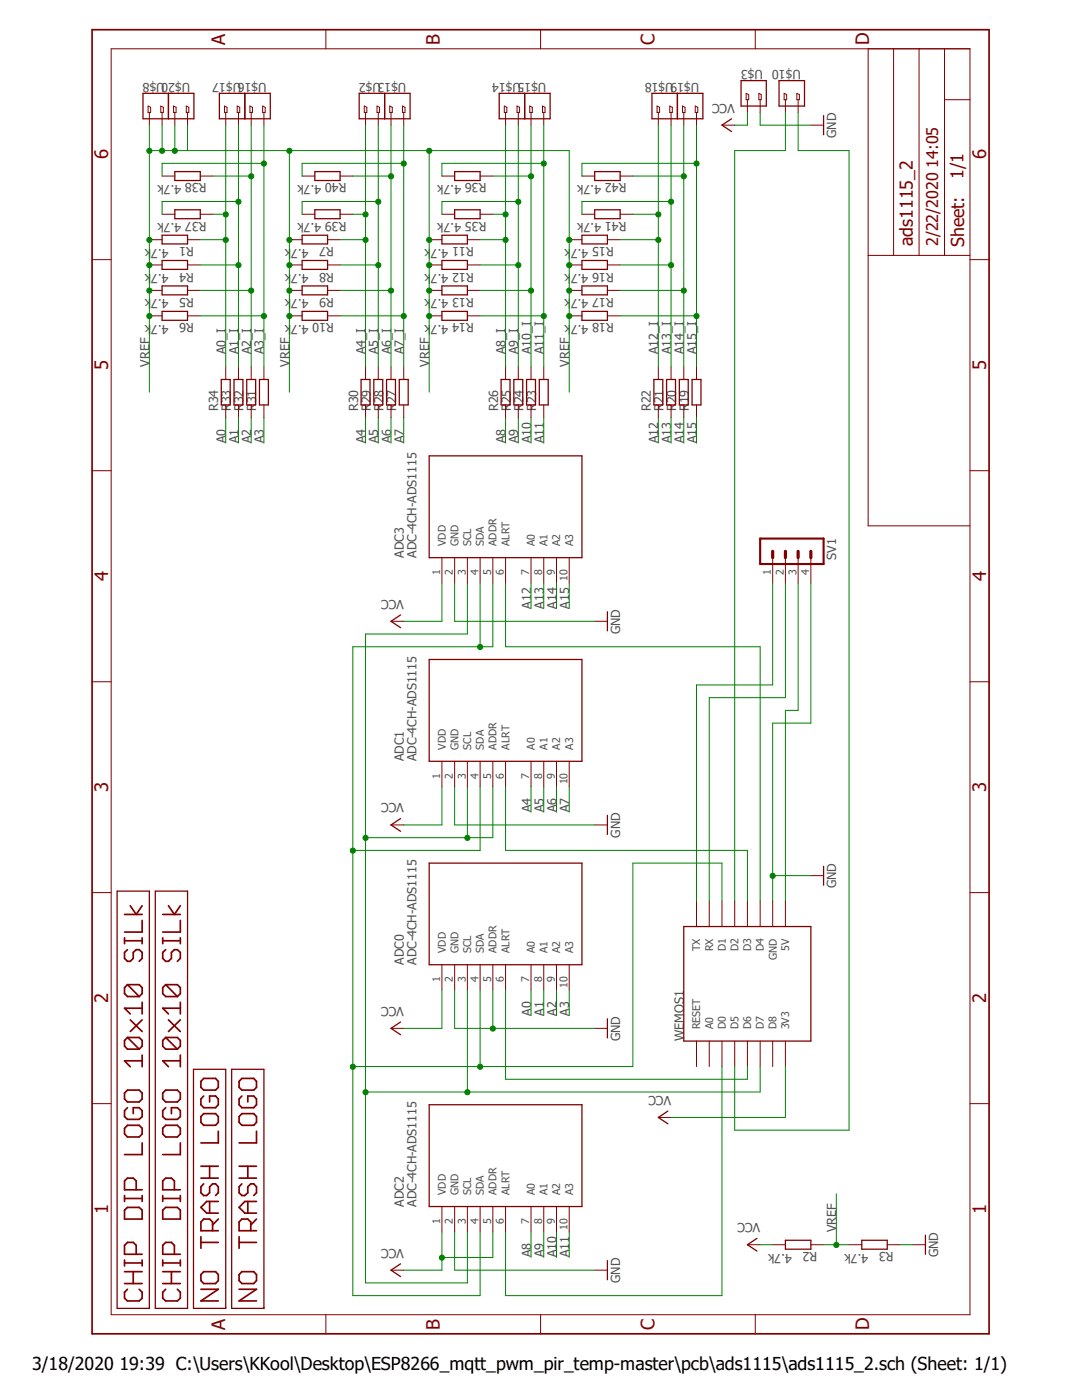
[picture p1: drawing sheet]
<svg xmlns="http://www.w3.org/2000/svg" width="216mm" height="279mm" viewBox="0 0 216 279" stroke-linecap="round" stroke-linejoin="round" font-family="sans-serif">
<path d="M18 5.6l179.9 261.1M197.9 5.6l-179.9 261.1" fill="none" stroke="#fff" stroke-width=".2"/>
<g fill="none" stroke="#800000" stroke-width=".2">
<path d="M22.2 9.7h171.3v252.7h-171.3zM65 5.9v3.8M107.9 5.9v3.8M148.9 18.6l.5 .3v1h-.5zM149.1 19.9v2.5M150.7 5.9v3.8M151.4 18.6l.5 .3v1h-.5zM151.7 19.9v2.5M156.5 18.6l.5 .3v1h-.5zM156.7 19.9v2.5M159 18.6l.5 .3v1h-.5zM159.3 19.9v2.5"/>
<path d="M173.2 9.7v95.2h20.3M178.3 9.7v41.3M183.4 9.7v41.3M188.5 19.9h5M188.5 9.7v41.3M29.5 21.2l.6 .2v1h-.6zM29.8 22.4v2.6M32.1 21.2l.5 .2v1h-.5zM32.3 22.4v2.6M32.3 35.1h2.6M34.6 21.2l.5 .2v1h-.5zM34.9 22.4v2.6"/>
<path d="M37.2 21.2l.5 .2v1h-.5zM37.4 22.4v2.6M40 35.1h2.5M44.8 21.2l.5 .2v1h-.5zM45 22.4v2.6M47.3 21.2l.5 .2v1h-.5zM47.6 22.4v2.6M49.9 21.2l.5 .2v1h-.5zM50.1 22.4v2.6M52.4 21.2l.5 .2v1h-.5zM52.7 22.4v2.6M60.3 35.1h2.5"/>
<path d="M67.9 35.1h2.5M72.7 21.2l.5 .2v1h-.5zM72.9 22.4v2.6M75.2 21.2l.5 .2v1h-.5zM75.5 22.4v2.6M77.8 21.2l.5 .2v1h-.5zM78 22.4v2.6M80.3 21.2l.5 .2v1h-.5zM80.6 22.4v2.6M88.2 35.1h2.5M95.8 35.1h2.5M100.6 21.2l.5 .2v1h-.5z"/>
<path d="M100.9 22.4v2.6M103.2 21.2l.5 .2v1h-.5zM103.4 22.4v2.6M105.7 21.2l.5 .2v1h-.5zM106 22.4v2.6M108.2 21.2l.6 .2v1h-.6zM108.5 22.4v2.6M116.1 35.1h2.6M123.7 35.1h2.6M131.1 21.2l.5 .2v1h-.5zM131.4 22.4v2.6M133.6 21.2l.6 .2v1h-.6z"/>
<path d="M133.9 22.4v2.6M136.2 21.2l.5 .2v1h-.5zM136.4 22.4v2.6M138.7 21.2l.5 .2v1h-.5zM139 22.4v2.6M144.1 25h2.5M161.8 25h2.5M18.4 51.8h3.8M29.8 47.8h2.5M29.8 52.9h2.5M29.8 58h2.5M32.3 42.8h2.6"/>
<path d="M37.4 47.8h2.6M37.4 52.9h2.6M37.4 58h2.6M40 42.8h2.5M57.7 47.8h2.6M57.7 52.9h2.6M57.7 58h2.6M60.3 42.8h2.5M65.4 47.8h2.5M65.4 52.9h2.5M65.4 58h2.5M67.9 42.8h2.5"/>
<path d="M85.6 47.8h2.6M85.6 52.9h2.6M85.6 58h2.6M88.2 42.8h2.5M93.3 47.8h2.5M93.3 52.9h2.5M93.3 58h2.5M95.8 42.8h2.5M113.6 47.8h2.5M113.6 52.9h2.5M113.6 58h2.5M116.1 42.8h2.6"/>
<path d="M121.2 47.8h2.5M121.2 52.9h2.5M121.2 58h2.5M123.7 42.8h2.6M173.2 51h20.3M193.5 51.8h3.9M29.8 63h2.5M37.4 63h2.6M45 73.2v2.5M47.6 73.2v2.5M50.1 73.2v2.5M52.7 73.2v2.5"/>
<path d="M57.7 63h2.6M65.4 63h2.5M72.9 73.2v2.5M75.5 73.2v2.5M78 73.2v2.5M80.6 73.2v2.5M85.6 63h2.6M93.3 63h2.5M100.9 73.2v2.5M103.4 73.2v2.5M106 73.2v2.5M108.5 73.2v2.5"/>
<path d="M113.6 63h2.5M121.2 63h2.5M131.4 73.2v2.5M133.9 73.2v2.5M136.4 73.2v2.5M139 73.2v2.5M18.4 93.9h3.8M45 80.8v2.6M47.6 80.8v2.6M50.1 80.8v2.6M52.7 80.8v2.6M72.9 80.8v2.6"/>
<path d="M75.5 80.8v2.6M78 80.8v2.6M80.6 80.8v2.6M100.9 80.8v2.6M103.4 80.8v2.6M106 80.8v2.6M108.5 80.8v2.6M131.4 80.8v2.6M133.9 80.8v2.6M136.4 80.8v2.6M139 80.8v2.6M193.5 93.9h3.9"/>
<path d="M88.2 111.3v5.1M90.7 111.3v5.1M93.3 111.3v5.1M95.8 111.3v5.1M98.3 111.3v5.1M100.9 111.3v5.1M106 111.3v5.1M108.5 111.3v5.1M111 111.3v5.1M113.6 111.3v5.1M154.2 111.3v5.1M156.7 111.3v5.1"/>
<path d="M159.3 111.3v5.1M161.8 111.3v5.1M18.4 136.1h3.8M78 124h2.6M118.7 124h2.5M193.5 136.1h3.9M88.2 151.9v5.1M90.7 151.9v5.1M93.3 151.9v5.1M95.8 151.9v5.1M98.3 151.9v5.1M100.9 151.9v5.1"/>
<path d="M106 151.9v5.1M108.5 151.9v5.1M111 151.9v5.1M113.6 151.9v5.1M18.4 178.1h3.8M78 164.6h2.6M118.7 164.6h2.5M139 179.8v5.1M141.5 179.8v5.1M144.1 179.8v5.1M146.6 179.8v5.1M149.1 179.8v5.1"/>
<path d="M151.7 179.8v5.1M154.2 179.8v5.1M156.7 179.8v5.1M161.8 174.8h2.5M193.5 178.1h3.9M88.2 192.5v5.1M90.7 192.5v5.1M93.3 192.5v5.1M95.8 192.5v5.1M98.3 192.5v5.1M100.9 192.5v5.1M106 192.5v5.1"/>
<path d="M108.5 192.5v5.1M111 192.5v5.1M113.6 192.5v5.1M78 205.2h2.6M118.7 205.2h2.5M139 207.8v5.1M141.5 207.8v5.1M144.1 207.8v5.1M146.6 207.8v5.1M149.1 207.8v5.1M151.7 207.8v5.1M154.2 207.8v5.1"/>
<path d="M156.7 207.8v5.1M18.4 220.3h3.8M131.4 223h2.5M193.5 220.3h3.9M78 253.5h2.6M88.2 240.8v5.1M90.7 240.8v5.1M93.3 240.8v5.1M95.8 240.8v5.1M98.3 240.8v5.1M100.9 240.8v5.1M106 240.8v5.1"/>
<path d="M108.5 240.8v5.1M111 240.8v5.1M113.6 240.8v5.1M118.7 253.5h2.5M149.1 248.4h2.6M154.2 248.4h2.5M161.8 248.4h2.5M169.4 248.4h2.6M177 248.4h2.6M182.1 248.4h2.6M29.8 260.9v.2M37.4 260.9v.2"/>
<path d="M45 260.9v.2M52.7 260.9v.2M65 262.4v3.8M107.9 262.4v3.8M150.7 262.4v3.8"/>
</g>
<g fill="none" stroke="#800000" stroke-width=".34">
<path d="M18.4 5.9h179v260.3h-179zM24.8 187.2v1.1M24.8 187.7h3.6M24.8 182.5h3.6M25.4 189.5l-.6 .6v1.2l.6 .6h.6l.6-.6v-1.2l.6-.6h.6l.6 .6v1.2l-.6 .6M25.4 196.5l-.6 .6v1.2l.6 .6h2.4M25.4 196.5h2.4l.6 .6v1.2l-.6 .6M25.4 196.5l2.4 2.4M26 180.8l1.2 1.7 1.2-1.7M28.4 183.7v2.3h-3.6M28.4 187.2v1.1M32.5 187.7h3.5"/>
<path d="M32.5 182.5h3.5M32.5 187.2v1.1M33.1 196.5l-.6 .6v1.2l.6 .6h2.3M33.1 196.5h2.3l.6 .6v1.2l-.6 .6M33.1 189.5l-.6 .6v1.2l.6 .6h.5l.6-.6v-1.2l.6-.6h.6l.6 .6v1.2l-.6 .6M33.1 196.5l2.3 2.4M33.6 180.8l1.2 1.7 1.2-1.7M36 183.7v2.3h-3.5M36 187.2v1.1M24.8 218.1l.6-.5h2.4l.6 .5v1.2l-.6 .6h-2.4l-.6-.6zM25.4 207.1l-.6 .5v1.2l.6 .6h2.4M25.4 207.1h2.4l.6 .5v1.2l-.6 .6"/>
<path d="M25.4 207.1l2.4 2.3M26 203.5l2.4 2.4M28.4 200v2.4M28.4 210.6v2.3M28.4 211.7h-3.6l1.2 1.2M28.4 203.5l-2.4 2.4M28.4 201.2h-3.6l1.2 1.2M32.5 218.1l.6-.5h2.3l.6 .5v1.2l-.6 .6h-2.3l-.6-.6zM33.1 207.1l-.6 .5v1.2l.6 .6h2.3M33.1 207.1h2.3l.6 .5v1.2l-.6 .6M33.1 207.1l2.3 2.3M33.6 203.5l2.4 2.4"/>
<path d="M36 211.7h-3.5l1.1 1.2M36 201.2h-3.5l1.1 1.2M36 200v2.4M36 210.6v2.3M36 203.5l-2.4 2.4M40.6 218.7l-.5 .6v1.2l.5 .6h2.4l.6-.6v-1.2l-.6-.6h-1.2v1.2M40.6 215.2h2.4l.6 .6v1.2l-.6 .6h-2.4l-.5-.6v-1.2zM48.3 218.7l-.6 .6v1.2l.6 .6h2.3l.6-.6v-1.2l-.6-.6h-1.2v1.2M48.3 215.2h2.3l.6 .6v1.2l-.6 .6h-2.3l-.6-.6v-1.2zM24.8 225.2l.6-.6h2.4l.6 .6v1.1l-.6 .6h-2.4l-.6-.6zM24.8 238.6v1.2M24.8 239.2h3.6"/>
<path d="M25.4 221.1l-.6 .6v1.1l.6 .6h2.4l.6-.6v-1.1l-.6-.6h-1.2v1.1M27.2 237.4v-1.7l-.6-.6h-1.2l-.6 .6v1.7h3.6M28.4 228.1v2.3h-3.6M28.4 238.6v1.2M32.5 239.2h3.5M32.5 225.2l.6-.6h2.3l.6 .6v1.1l-.6 .6h-2.3l-.6-.6zM32.5 238.6v1.2M33.1 221.1l-.6 .6v1.1l.6 .6h2.3l.6-.6v-1.1l-.6-.6h-1.2v1.1M34.8 237.4v-1.7l-.6-.6h-1.1l-.6 .6v1.7h3.5M36 228.1v2.3h-3.5M36 238.6v1.2M40.1 235.1h3.5"/>
<path d="M40.1 232.7h3.5M40.6 222.2h2.4l.6 .6v1.2l-.6 .6h-2.4l-.5-.6v-1.2zM40.6 236.3l-.5 .6v1.1l.5 .6h.6l.6-.6v-1.1l.6-.6h.6l.6 .6v1.1l-.6 .6M41.8 232.7v2.4M41.8 239.8v2.3M43.6 239.8h-2.4l-1.1 1.2 1.1 1.1h2.4M43.6 225.8v2.3h-3.5M47.7 235.1h3.5M47.7 232.7h3.5M48.3 222.2h2.3l.6 .6v1.2l-.6 .6h-2.3l-.6-.6v-1.2zM48.3 236.3l-.6 .6v1.1l.6 .6h.6l.5-.6v-1.1l.6-.6h.6l.6 .6v1.1l-.6 .6M49.4 232.7v2.4"/>
<path d="M49.4 239.8v2.3M51.2 239.8h-2.3l-1.2 1.2 1.2 1.1h2.3M51.2 225.8v2.3h-3.5M24.8 241.5l.6-.5h2.4l.6 .5v1.8h-3.6zM24.8 251.5v1.1M24.8 256.2h3.6M24.8 253.8h3.6M24.8 252.1h3.6M25.4 257.3l-.6 .6v1.2l.6 .5h2.4l.6-.5v-1.2l-.6-.6M26.6 253.8v2.4M27.2 250.3v-1.8l-.6-.6h-1.2l-.6 .6v1.8h3.6M28.4 251.5v1.1"/>
<path d="M32.5 256.2h3.5M32.5 253.8h3.5M32.5 252.1h3.5M32.5 241.5l.6-.5h2.3l.6 .5v1.8h-3.5zM32.5 251.5v1.1M33.1 257.3l-.6 .6v1.2l.6 .5h2.3l.6-.5v-1.2l-.6-.6M34.2 253.8v2.4M34.8 250.3v-1.8l-.6-.6h-1.1l-.6 .6v1.8h3.5M36 251.5v1.1M40.1 257.3h3.5l-3.5 2.3h3.5M40.1 247.9h3.5M40.1 246.8v2.3"/>
<path d="M40.6 253.8h2.4l.6 .6v1.2l-.6 .6h-2.4l-.5-.6v-1.2zM42.4 245.6v-1.7l-.6-.6h-1.2l-.5 .6v1.7h3.5M43.6 243.3l-1.2 1.2M47.7 257.3h3.5l-3.5 2.3h3.5M47.7 247.9h3.5M47.7 246.8v2.3M48.3 253.8h2.3l.6 .6v1.2l-.6 .6h-2.3l-.6-.6v-1.2zM50 245.6v-1.7l-.6-.6h-1.1l-.6 .6v1.7h3.5M51.2 243.3l-1.2 1.2"/>
</g>
<g fill="none" stroke="#800000" stroke-width=".25">
<path d="M28.5 18.6h10.2v5.1h-10.2zM33.6 18.6v5.1M43.8 18.6h10.1v5.1h-10.1zM48.9 18.6v5.1M71.7 18.6h10.1v5.1h-10.1zM76.8 18.6v5.1M99.6 18.6h10.2v5.1h-10.2zM104.7 18.6v5.1M130.1 18.6h10.2v5.1h-10.2zM135.2 18.6v5.1M147.9 16.1h5v5.1h-5zM155.4 16.1h5.1v5.1h-5.1z"/>
<path d="M34.9 34.2h5.1v1.8h-5.1zM62.8 34.2h5.1v1.8h-5.1zM90.7 34.2h5.1v1.8h-5.1zM118.7 34.2h5v1.8h-5zM146 23.7l-1.9 1.3 1.9 1.2M164.3 23.1v3.8M32.3 46.9h5.1v1.8h-5.1zM32.3 52h5.1v1.8h-5.1zM32.3 57.1h5.1v1.7h-5.1zM34.9 41.9h5.1v1.7h-5.1zM60.3 46.9h5.1v1.8h-5.1zM60.3 52h5.1v1.8h-5.1z"/>
<path d="M60.3 57.1h5.1v1.7h-5.1zM62.8 41.9h5.1v1.7h-5.1zM88.2 46.9h5.1v1.8h-5.1zM88.2 52h5.1v1.8h-5.1zM88.2 57.1h5.1v1.7h-5.1zM90.7 41.9h5.1v1.7h-5.1zM116.1 46.9h5.1v1.8h-5.1zM116.1 52h5.1v1.8h-5.1zM116.1 57.1h5.1v1.7h-5.1zM118.7 41.9h5v1.7h-5zM32.3 62.1h5.1v1.8h-5.1zM44.2 75.7h1.7v5.1h-1.7z"/>
<path d="M46.7 75.7h1.8v5.1h-1.8zM49.2 75.7h1.8v5.1h-1.8zM51.8 75.7h1.8v5.1h-1.8zM60.3 62.1h5.1v1.8h-5.1zM72.1 75.7h1.7v5.1h-1.7zM74.6 75.7h1.8v5.1h-1.8zM77.1 75.7h1.8v5.1h-1.8zM79.7 75.7h1.7v5.1h-1.7zM88.2 62.1h5.1v1.8h-5.1zM100 75.7h1.8v5.1h-1.8zM102.5 75.7h1.8v5.1h-1.8zM105.1 75.7h1.7v5.1h-1.7z"/>
<path d="M107.6 75.7h1.8v5.1h-1.8zM116.1 62.1h5.1v1.8h-5.1zM130.5 75.7h1.7v5.1h-1.7zM133 75.7h1.8v5.1h-1.8zM135.6 75.7h1.7v5.1h-1.7zM138.1 75.7h1.8v5.1h-1.8zM85.6 91h30.5v20.3h-30.5zM79.9 122.7l-1.9 1.3 1.9 1.3M85.6 131.6h30.5v20.3h-30.5zM121.2 122.1v3.8M23.4 177.8h6.4v83.3h-6.4zM31 177.8h6.4v83.3h-6.4z"/>
<path d="M79.9 163.4l-1.9 1.2 1.9 1.3M85.6 172.3h30.5v20.2h-30.5zM121.2 162.7v3.8M164.3 172.9v3.8M136.4 184.9h25.4v22.9h-25.4zM38.6 213.4h6.4v47.7h-6.4zM46.2 213.4h6.5v47.7h-6.5zM79.9 204l-1.9 1.2 1.9 1.3M121.2 203.3v3.8M85.6 220.5h30.5v20.3h-30.5zM133.3 221.7l-1.9 1.3 1.9 1.3M79.9 252.2l-1.9 1.3 1.9 1.3"/>
<path d="M121.2 251.6v3.8M151 247.1l-1.9 1.3 1.9 1.3M156.7 247.5h5.1v1.8h-5.1zM172 247.5h5v1.8h-5zM184.7 246.5v3.8"/>
</g>
<path d="M151.7 107.5h12.6v5.1h-12.6z" fill="none" stroke="#800000" stroke-width=".42"/>
<path d="M154.2 110v1.3M156.7 110v1.3M159.3 110v1.3M161.8 110v1.3" fill="none" stroke="#800000" stroke-width=".64"/>
<path d="M90.7 197.6v7.6h28M98.3 197.6v7.6" fill="none" stroke="#008000" stroke-width=".2"/>
<circle cx="98.3" cy="205.3" r=".51" fill="#008000"/>
<g fill="none" stroke="#008000" stroke-width=".2">
<path d="M90.7 116.4v7.6h28M161.8 116.4v27.9h-7.6v35.5M90.7 157v7.6h28M154.2 174.8h7.6M90.7 245.9v7.6h28M179.6 248.4h2.5"/>
<circle cx="98.3" cy="205.3" r=".51"/>
</g>
<circle cx="154.2" cy="174.8" r=".51" fill="#008000"/>
<g fill="none" stroke="#008000" stroke-width=".2">
<path d="M151.7 22.4v2.6h10.1M88.2 116.4v7.6h-7.6M88.2 157v7.6h-7.6M88.2 197.6v7.6h-7.6M156.7 212.9v10.1h-22.8M88.2 245.9v7.6h-7.6M98.3 245.9v5.1h-10.1M151.7 248.4h2.5"/>
<circle cx="154.2" cy="174.8" r=".51"/>
</g>
<circle cx="88.2" cy="251" r=".51" fill="#008000"/>
<g fill="none" stroke="#008000" stroke-width=".2">
<path d="M149.1 22.4v2.6h-2.5M156.7 22.4v7.7h-10.1v149.7M159.3 22.4v7.7h10.1v195.5h-22.8v-12.7M93.3 116.4v10.1h-20.4v129.5h20.4v-10.1M100.9 116.4v12.7h50.8v50.7M93.3 157v10.2h-20.4M100.9 157v12.7h48.2v10.1M93.3 197.6v20.3M100.9 197.6v17.8h48.2v-2.5M144.1 212.9v45.7h-43.2v-12.7M151.7 212.9v5h-78.8"/>
<circle cx="88.2" cy="251" r=".51"/>
</g>
<circle cx="72.9" cy="218" r=".51" fill="#008000"/>
<circle cx="72.9" cy="218" r=".51" fill="none" stroke="#008000" stroke-width=".2"/>
<circle cx="93.3" cy="218" r=".51" fill="#008000"/>
<circle cx="93.3" cy="218" r=".51" fill="none" stroke="#008000" stroke-width=".2"/>
<circle cx="72.9" cy="167.2" r=".51" fill="#008000"/>
<g fill="none" stroke="#008000" stroke-width=".2">
<path d="M98.3 157v10.2h-5"/>
<circle cx="72.9" cy="167.2" r=".51"/>
</g>
<circle cx="93.3" cy="167.2" r=".51" fill="#008000"/>
<g fill="none" stroke="#008000" stroke-width=".2">
<path d="M95.8 116.4v12.7h-25.4v129.5h25.4v-12.7M95.8 157v12.7h-25.4M144.1 179.8v-7.5h-17.8v40.6h-55.9M95.8 197.6v15.3"/>
<circle cx="93.3" cy="167.2" r=".51"/>
</g>
<circle cx="70.4" cy="212.9" r=".51" fill="#008000"/>
<circle cx="70.4" cy="212.9" r=".51" fill="none" stroke="#008000" stroke-width=".2"/>
<circle cx="95.8" cy="212.9" r=".51" fill="#008000"/>
<circle cx="95.8" cy="212.9" r=".51" fill="none" stroke="#008000" stroke-width=".2"/>
<circle cx="70.4" cy="169.8" r=".51" fill="#008000"/>
<g fill="none" stroke="#008000" stroke-width=".2">
<path d="M98.3 116.4v12.7h-2.5"/>
<circle cx="70.4" cy="169.8" r=".51"/>
</g>
<circle cx="95.8" cy="129.1" r=".51" fill="#008000"/>
<g fill="none" stroke="#008000" stroke-width=".2">
<path d="M45 83.4v5M47.6 83.4v5M50.1 83.4v5M52.7 83.4v5M72.9 83.4v5M75.5 83.4v5M78 83.4v5M80.6 83.4v5M100.9 83.4v5M103.4 83.4v5M106 83.4v5M108.5 83.4v5"/>
<path d="M131.4 83.4v5M133.9 83.4v5M136.4 83.4v5M139 83.4v5M106 116.4v5.1M108.5 116.4v5.1M111 116.4v5.1M113.6 116.4v5.1M106 157v5.1M108.5 157v5.1M111 157v5.1M113.6 157v5.1"/>
<path d="M106 197.6v5.1M108.5 197.6v5.1M111 197.6v5.1M113.6 197.6v5.1M166.9 238.3v10.1M106 245.9v5.1M108.5 245.9v5.1M111 245.9v5.1M113.6 245.9v5.1M164.3 248.4h5.1"/>
<circle cx="95.8" cy="129.1" r=".51"/>
</g>
<circle cx="166.9" cy="248.5" r=".51" fill="#008000"/>
<g fill="none" stroke="#008000" stroke-width=".2">
<path d="M57.7 47.8v10.2"/>
<circle cx="166.9" cy="248.5" r=".51"/>
</g>
<circle cx="57.7" cy="52.9" r=".51" fill="#008000"/>
<g fill="none" stroke="#008000" stroke-width=".2">
<path d="M57.7 58v5"/>
<circle cx="57.7" cy="52.9" r=".51"/>
</g>
<circle cx="57.7" cy="58" r=".51" fill="#008000"/>
<g fill="none" stroke="#008000" stroke-width=".2">
<path d="M57.7 63v15.3"/>
<circle cx="57.7" cy="58" r=".51"/>
</g>
<circle cx="57.7" cy="63.1" r=".51" fill="#008000"/>
<g fill="none" stroke="#008000" stroke-width=".2">
<path d="M85.6 47.8v10.2"/>
<circle cx="57.7" cy="63.1" r=".51"/>
</g>
<circle cx="85.6" cy="52.9" r=".51" fill="#008000"/>
<g fill="none" stroke="#008000" stroke-width=".2">
<path d="M85.6 58v5"/>
<circle cx="85.6" cy="52.9" r=".51"/>
</g>
<circle cx="85.6" cy="58" r=".51" fill="#008000"/>
<g fill="none" stroke="#008000" stroke-width=".2">
<path d="M85.6 63v15.3"/>
<circle cx="85.6" cy="58" r=".51"/>
</g>
<circle cx="85.6" cy="63.1" r=".51" fill="#008000"/>
<g fill="none" stroke="#008000" stroke-width=".2">
<path d="M29.8 25v27.9"/>
<circle cx="85.6" cy="63.1" r=".51"/>
</g>
<circle cx="29.8" cy="47.9" r=".51" fill="#008000"/>
<g fill="none" stroke="#008000" stroke-width=".2">
<path d="M29.8 52.9v5.1"/>
<circle cx="29.8" cy="47.9" r=".51"/>
</g>
<circle cx="29.8" cy="52.9" r=".51" fill="#008000"/>
<g fill="none" stroke="#008000" stroke-width=".2">
<path d="M29.8 58v5"/>
<circle cx="29.8" cy="52.9" r=".51"/>
</g>
<circle cx="29.8" cy="58" r=".51" fill="#008000"/>
<g fill="none" stroke="#008000" stroke-width=".2">
<path d="M29.8 63v15.3"/>
<circle cx="29.8" cy="58" r=".51"/>
</g>
<circle cx="29.8" cy="63.1" r=".51" fill="#008000"/>
<g fill="none" stroke="#008000" stroke-width=".2">
<path d="M32.3 25v5.1h-2.5"/>
<circle cx="29.8" cy="63.1" r=".51"/>
</g>
<circle cx="29.8" cy="30.1" r=".51" fill="#008000"/>
<g fill="none" stroke="#008000" stroke-width=".2">
<path d="M113.6 30.1v22.8"/>
<circle cx="29.8" cy="30.1" r=".51"/>
</g>
<circle cx="113.6" cy="47.9" r=".51" fill="#008000"/>
<g fill="none" stroke="#008000" stroke-width=".2">
<path d="M113.6 52.9v5.1"/>
<circle cx="113.6" cy="47.9" r=".51"/>
</g>
<circle cx="113.6" cy="52.9" r=".51" fill="#008000"/>
<g fill="none" stroke="#008000" stroke-width=".2">
<path d="M113.6 58v5"/>
<circle cx="113.6" cy="52.9" r=".51"/>
</g>
<circle cx="113.6" cy="58" r=".51" fill="#008000"/>
<g fill="none" stroke="#008000" stroke-width=".2">
<path d="M113.6 63v15.3"/>
<circle cx="113.6" cy="58" r=".51"/>
</g>
<circle cx="113.6" cy="63.1" r=".51" fill="#008000"/>
<g fill="none" stroke="#008000" stroke-width=".2">
<path d="M32.3 30.1h81.3M57.7 30.1v17.7M85.6 30.1v17.7"/>
<circle cx="113.6" cy="63.1" r=".51"/>
</g>
<circle cx="85.6" cy="47.9" r=".51" fill="#008000"/>
<circle cx="85.6" cy="47.9" r=".51" fill="none" stroke="#008000" stroke-width=".2"/>
<circle cx="85.6" cy="30.1" r=".51" fill="#008000"/>
<circle cx="85.6" cy="30.1" r=".51" fill="none" stroke="#008000" stroke-width=".2"/>
<circle cx="57.7" cy="47.9" r=".51" fill="#008000"/>
<circle cx="57.7" cy="47.9" r=".51" fill="none" stroke="#008000" stroke-width=".2"/>
<circle cx="57.7" cy="30.1" r=".51" fill="#008000"/>
<circle cx="57.7" cy="30.1" r=".51" fill="none" stroke="#008000" stroke-width=".2"/>
<circle cx="32.3" cy="30.1" r=".51" fill="#008000"/>
<g fill="none" stroke="#008000" stroke-width=".2">
<path d="M34.9 25v5.1M37.4 25v5.1"/>
<circle cx="32.3" cy="30.1" r=".51"/>
</g>
<circle cx="34.9" cy="30.1" r=".51" fill="#008000"/>
<g fill="none" stroke="#008000" stroke-width=".2">
<path d="M40 47.8h5v25.4M154.2 116.4v20.3h-15.2v43.1M156.7 116.4v22.8h-15.2v40.6M159.3 116.4v25.4h-2.6v38"/>
<circle cx="34.9" cy="30.1" r=".51"/>
</g>
<circle cx="45" cy="47.9" r=".51" fill="#008000"/>
<g fill="none" stroke="#008000" stroke-width=".2">
<path d="M45 25v22.8M42.5 42.8h2.5"/>
<circle cx="45" cy="47.9" r=".51"/>
</g>
<circle cx="45" cy="42.8" r=".51" fill="#008000"/>
<g fill="none" stroke="#008000" stroke-width=".2">
<path d="M47.6 25v48.2M40 52.9h7.6"/>
<circle cx="45" cy="42.8" r=".51"/>
</g>
<circle cx="47.6" cy="52.9" r=".51" fill="#008000"/>
<g fill="none" stroke="#008000" stroke-width=".2">
<path d="M47.6 40.2h-15.3v2.6"/>
<circle cx="47.6" cy="52.9" r=".51"/>
</g>
<circle cx="47.6" cy="40.3" r=".51" fill="#008000"/>
<g fill="none" stroke="#008000" stroke-width=".2">
<path d="M50.1 25v48.2M40 58h10.1"/>
<circle cx="47.6" cy="40.3" r=".51"/>
</g>
<circle cx="50.1" cy="58" r=".51" fill="#008000"/>
<g fill="none" stroke="#008000" stroke-width=".2">
<path d="M42.5 35.1h7.6"/>
<circle cx="50.1" cy="58" r=".51"/>
</g>
<circle cx="50.1" cy="35.2" r=".51" fill="#008000"/>
<g fill="none" stroke="#008000" stroke-width=".2">
<path d="M52.7 25v48.2M40 63h12.7"/>
<circle cx="50.1" cy="35.2" r=".51"/>
</g>
<circle cx="52.7" cy="63.1" r=".51" fill="#008000"/>
<g fill="none" stroke="#008000" stroke-width=".2">
<path d="M52.7 32.6h-20.4v2.5"/>
<circle cx="52.7" cy="63.1" r=".51"/>
</g>
<circle cx="52.7" cy="32.6" r=".51" fill="#008000"/>
<g fill="none" stroke="#008000" stroke-width=".2">
<path d="M72.9 25v48.2M67.9 47.8h5"/>
<circle cx="52.7" cy="32.6" r=".51"/>
</g>
<circle cx="72.9" cy="47.9" r=".51" fill="#008000"/>
<g fill="none" stroke="#008000" stroke-width=".2">
<path d="M70.4 42.8h2.5"/>
<circle cx="72.9" cy="47.9" r=".51"/>
</g>
<circle cx="72.9" cy="42.8" r=".51" fill="#008000"/>
<g fill="none" stroke="#008000" stroke-width=".2">
<path d="M75.5 25v48.2M67.9 52.9h7.6"/>
<circle cx="72.9" cy="42.8" r=".51"/>
</g>
<circle cx="75.5" cy="52.9" r=".51" fill="#008000"/>
<g fill="none" stroke="#008000" stroke-width=".2">
<path d="M75.5 40.2h-15.2v2.6"/>
<circle cx="75.5" cy="52.9" r=".51"/>
</g>
<circle cx="75.5" cy="40.3" r=".51" fill="#008000"/>
<g fill="none" stroke="#008000" stroke-width=".2">
<path d="M78 25v48.2M67.9 58h10.1"/>
<circle cx="75.5" cy="40.3" r=".51"/>
</g>
<circle cx="78" cy="58" r=".51" fill="#008000"/>
<g fill="none" stroke="#008000" stroke-width=".2">
<path d="M70.4 35.1h7.6"/>
<circle cx="78" cy="58" r=".51"/>
</g>
<circle cx="78" cy="35.2" r=".51" fill="#008000"/>
<g fill="none" stroke="#008000" stroke-width=".2">
<path d="M80.6 25v48.2M67.9 63h12.7"/>
<circle cx="78" cy="35.2" r=".51"/>
</g>
<circle cx="80.6" cy="63.1" r=".51" fill="#008000"/>
<g fill="none" stroke="#008000" stroke-width=".2">
<path d="M80.6 32.6h-20.3v2.5"/>
<circle cx="80.6" cy="63.1" r=".51"/>
</g>
<circle cx="80.6" cy="32.6" r=".51" fill="#008000"/>
<g fill="none" stroke="#008000" stroke-width=".2">
<path d="M100.9 25v48.2M95.8 47.8h5.1"/>
<circle cx="80.6" cy="32.6" r=".51"/>
</g>
<circle cx="100.9" cy="47.9" r=".51" fill="#008000"/>
<g fill="none" stroke="#008000" stroke-width=".2">
<path d="M98.3 42.8h2.6"/>
<circle cx="100.9" cy="47.9" r=".51"/>
</g>
<circle cx="100.9" cy="42.8" r=".51" fill="#008000"/>
<g fill="none" stroke="#008000" stroke-width=".2">
<path d="M103.4 25v48.2M95.8 52.9h7.6"/>
<circle cx="100.9" cy="42.8" r=".51"/>
</g>
<circle cx="103.4" cy="52.9" r=".51" fill="#008000"/>
<g fill="none" stroke="#008000" stroke-width=".2">
<path d="M103.4 40.2h-15.2v2.6"/>
<circle cx="103.4" cy="52.9" r=".51"/>
</g>
<circle cx="103.4" cy="40.3" r=".51" fill="#008000"/>
<g fill="none" stroke="#008000" stroke-width=".2">
<path d="M106 25v48.2M95.8 58h10.2"/>
<circle cx="103.4" cy="40.3" r=".51"/>
</g>
<circle cx="106" cy="58" r=".51" fill="#008000"/>
<g fill="none" stroke="#008000" stroke-width=".2">
<path d="M98.3 35.1h7.7"/>
<circle cx="106" cy="58" r=".51"/>
</g>
<circle cx="106" cy="35.2" r=".51" fill="#008000"/>
<g fill="none" stroke="#008000" stroke-width=".2">
<path d="M108.5 25v48.2M95.8 63h12.7"/>
<circle cx="106" cy="35.2" r=".51"/>
</g>
<circle cx="108.5" cy="63.1" r=".51" fill="#008000"/>
<g fill="none" stroke="#008000" stroke-width=".2">
<path d="M108.5 32.6h-20.3v2.5"/>
<circle cx="108.5" cy="63.1" r=".51"/>
</g>
<circle cx="108.5" cy="32.6" r=".51" fill="#008000"/>
<g fill="none" stroke="#008000" stroke-width=".2">
<path d="M131.4 25v48.2M123.7 47.8h7.7"/>
<circle cx="108.5" cy="32.6" r=".51"/>
</g>
<circle cx="131.4" cy="47.9" r=".51" fill="#008000"/>
<g fill="none" stroke="#008000" stroke-width=".2">
<path d="M126.3 42.8h5.1"/>
<circle cx="131.4" cy="47.9" r=".51"/>
</g>
<circle cx="131.4" cy="42.8" r=".51" fill="#008000"/>
<g fill="none" stroke="#008000" stroke-width=".2">
<path d="M133.9 25v48.2M123.7 52.9h10.2"/>
<circle cx="131.4" cy="42.8" r=".51"/>
</g>
<circle cx="133.9" cy="52.9" r=".51" fill="#008000"/>
<g fill="none" stroke="#008000" stroke-width=".2">
<path d="M133.9 40.2h-17.8v2.6"/>
<circle cx="133.9" cy="52.9" r=".51"/>
</g>
<circle cx="133.9" cy="40.3" r=".51" fill="#008000"/>
<g fill="none" stroke="#008000" stroke-width=".2">
<path d="M136.4 25v48.2M123.7 58h12.7"/>
<circle cx="133.9" cy="40.3" r=".51"/>
</g>
<circle cx="136.4" cy="58" r=".51" fill="#008000"/>
<g fill="none" stroke="#008000" stroke-width=".2">
<path d="M126.3 35.1h10.1"/>
<circle cx="136.4" cy="58" r=".51"/>
</g>
<circle cx="136.4" cy="35.2" r=".51" fill="#008000"/>
<g fill="none" stroke="#008000" stroke-width=".2">
<path d="M139 25v48.2M123.7 63h15.3"/>
<circle cx="136.4" cy="35.2" r=".51"/>
</g>
<circle cx="139" cy="63.1" r=".51" fill="#008000"/>
<g fill="none" stroke="#008000" stroke-width=".2">
<path d="M139 32.6h-22.9v2.5"/>
<circle cx="139" cy="63.1" r=".51"/>
</g>
<circle cx="139" cy="32.6" r=".51" fill="#008000"/>
<circle cx="139" cy="32.6" r=".51" fill="none" stroke="#008000" stroke-width=".2"/>
<g font-size="3.7" fill="#800000">
<text x="44.9" y="8.9" transform="rotate(-90 44.9 8.9)">A</text>
<text x="87.8" y="8.9" transform="rotate(-90 87.8 8.9)">B</text>
<text x="130.6" y="8.9" transform="rotate(-90 130.6 8.9)">C</text>
<text x="173.4" y="9.1" transform="rotate(-90 173.4 9.1)">D</text>
<text x="21.6" y="31.7" transform="rotate(-90 21.6 31.7)">6</text>
<text x="196.8" y="31.7" transform="rotate(-90 196.8 31.7)">6</text>
<text x="21.6" y="73.9" transform="rotate(-90 21.6 73.9)">5</text>
<text x="196.8" y="73.9" transform="rotate(-90 196.8 73.9)">5</text>
<text x="21.6" y="116" transform="rotate(-90 21.6 116)">4</text>
<text x="196.8" y="116" transform="rotate(-90 196.8 116)">4</text>
<text x="21.6" y="158.1" transform="rotate(-90 21.6 158.1)">3</text>
<text x="196.8" y="158.1" transform="rotate(-90 196.8 158.1)">3</text>
<text x="21.6" y="200.2" transform="rotate(-90 21.6 200.2)">2</text>
<text x="196.8" y="200.2" transform="rotate(-90 196.8 200.2)">2</text>
<text x="21.6" y="242.3" transform="rotate(-90 21.6 242.3)">1</text>
<text x="196.8" y="242.3" transform="rotate(-90 196.8 242.3)">1</text>
<text x="44.9" y="265.4" transform="rotate(-90 44.9 265.4)">A</text>
<text x="87.8" y="265.3" transform="rotate(-90 87.8 265.3)">B</text>
<text x="130.6" y="265.4" transform="rotate(-90 130.6 265.4)">C</text>
<text x="173.4" y="265.5" transform="rotate(-90 173.4 265.5)">D</text>
</g>
<g font-size="3.6" fill="#800000">
<text x="192.3" y="35.8" transform="rotate(-90 192.3 35.8)">1/1</text>
<text x="182.1" y="49.1" transform="rotate(-90 182.1 49.1)">ads1115_2</text>
<text x="192.4" y="49.4" transform="rotate(-90 192.4 49.4)">Sheet:</text>
</g>
<text font-size="3.6" x="6.4" y="273.4">3/18/2020 19:39 C:\Users\KKool\Desktop\ESP8266_mqtt_pwm_pir_temp-master\pcb\ads1115\ads1115_2.sch (Sheet: 1/1)</text>
<text font-size="3.2" fill="#800000" x="187.2" y="49.1" transform="rotate(-90 187.2 49.1)">2/22/2020 14:05</text>
<g font-size="2.5" fill="#505050">
<text x="37.9" y="16.6" transform="rotate(-180 37.9 16.6)">U$20U$8</text>
<text x="53.2" y="16.6" transform="rotate(-180 53.2 16.6)">U$16U$17</text>
<text x="81.1" y="16.6" transform="rotate(-180 81.1 16.6)">U$13U$2</text>
<text x="109" y="16.6" transform="rotate(-180 109 16.6)">U$15U$14</text>
<text x="139.5" y="16.6" transform="rotate(-180 139.5 16.6)">U$19U$18</text>
<text x="152.2" y="14.1" transform="rotate(-180 152.2 14.1)">U$3</text>
<text x="159.8" y="14.1" transform="rotate(-180 159.8 14.1)">U$10</text>
<text x="146.6" y="20.7" transform="rotate(-180 146.6 20.7)">VCC</text>
<text x="166.9" y="27.5" transform="rotate(-90 166.9 27.5)">GND</text>
<text x="36.2" y="36.9" transform="rotate(-180 36.2 36.9)">4.7k</text>
<text x="41.2" y="36.6" transform="rotate(-180 41.2 36.6)">R38</text>
<text x="64.1" y="36.9" transform="rotate(-180 64.1 36.9)">4.7k</text>
<text x="69.1" y="36.6" transform="rotate(-180 69.1 36.6)">R40</text>
<text x="92" y="36.9" transform="rotate(-180 92 36.9)">4.7k</text>
<text x="97.1" y="36.6" transform="rotate(-180 97.1 36.6)">R36</text>
<text x="119.9" y="36.9" transform="rotate(-180 119.9 36.9)">4.7k</text>
<text x="125" y="36.6" transform="rotate(-180 125 36.6)">R42</text>
<text x="36.2" y="44.5" transform="rotate(-180 36.2 44.5)">4.7k</text>
<text x="41.2" y="44.2" transform="rotate(-180 41.2 44.2)">R37</text>
<text x="64.1" y="44.5" transform="rotate(-180 64.1 44.5)">4.7k</text>
<text x="69.1" y="44.2" transform="rotate(-180 69.1 44.2)">R39</text>
<text x="92" y="44.5" transform="rotate(-180 92 44.5)">4.7k</text>
<text x="97.1" y="44.2" transform="rotate(-180 97.1 44.2)">R35</text>
<text x="119.9" y="44.5" transform="rotate(-180 119.9 44.5)">4.7k</text>
<text x="125" y="44.2" transform="rotate(-180 125 44.2)">R41</text>
<text x="33.6" y="49.6" transform="rotate(-180 33.6 49.6)">4.7k</text>
<text x="38.7" y="49.3" transform="rotate(-180 38.7 49.3)">R1</text>
<text x="61.6" y="49.6" transform="rotate(-180 61.6 49.6)">4.7k</text>
<text x="66.6" y="49.3" transform="rotate(-180 66.6 49.3)">R7</text>
<text x="89.4" y="49.6" transform="rotate(-180 89.4 49.6)">4.7k</text>
<text x="94.5" y="49.3" transform="rotate(-180 94.5 49.3)">R11</text>
<text x="117.4" y="49.6" transform="rotate(-180 117.4 49.6)">4.7k</text>
<text x="122.5" y="49.3" transform="rotate(-180 122.5 49.3)">R15</text>
<text x="33.6" y="54.7" transform="rotate(-180 33.6 54.7)">4.7k</text>
<text x="33.6" y="59.7" transform="rotate(-180 33.6 59.7)">4.7k</text>
<text x="38.7" y="54.4" transform="rotate(-180 38.7 54.4)">R4</text>
<text x="38.7" y="59.5" transform="rotate(-180 38.7 59.5)">R5</text>
<text x="61.6" y="54.7" transform="rotate(-180 61.6 54.7)">4.7k</text>
<text x="61.6" y="59.7" transform="rotate(-180 61.6 59.7)">4.7k</text>
<text x="66.6" y="59.5" transform="rotate(-180 66.6 59.5)">R9</text>
<text x="66.6" y="54.4" transform="rotate(-180 66.6 54.4)">R8</text>
<text x="89.4" y="59.7" transform="rotate(-180 89.4 59.7)">4.7k</text>
<text x="89.4" y="54.7" transform="rotate(-180 89.4 54.7)">4.7k</text>
<text x="94.5" y="59.5" transform="rotate(-180 94.5 59.5)">R13</text>
<text x="94.5" y="54.4" transform="rotate(-180 94.5 54.4)">R12</text>
<text x="117.4" y="59.7" transform="rotate(-180 117.4 59.7)">4.7k</text>
<text x="117.4" y="54.7" transform="rotate(-180 117.4 54.7)">4.7k</text>
<text x="122.5" y="59.5" transform="rotate(-180 122.5 59.5)">R17</text>
<text x="122.5" y="54.4" transform="rotate(-180 122.5 54.4)">R16</text>
<text x="33.6" y="64.8" transform="rotate(-180 33.6 64.8)">4.7k</text>
<text x="38.7" y="64.6" transform="rotate(-180 38.7 64.6)">R6</text>
<text x="61.6" y="64.8" transform="rotate(-180 61.6 64.8)">4.7k</text>
<text x="66.6" y="64.6" transform="rotate(-180 66.6 64.6)">R10</text>
<text x="89.4" y="64.8" transform="rotate(-180 89.4 64.8)">4.7k</text>
<text x="94.5" y="64.6" transform="rotate(-180 94.5 64.6)">R14</text>
<text x="117.4" y="64.8" transform="rotate(-180 117.4 64.8)">4.7k</text>
<text x="122.5" y="64.6" transform="rotate(-180 122.5 64.6)">R18</text>
<text x="45" y="70.7" transform="rotate(-90 45 70.7)">A0_I</text>
<text x="47.6" y="70.7" transform="rotate(-90 47.6 70.7)">A1_I</text>
<text x="50.1" y="70.7" transform="rotate(-90 50.1 70.7)">A2_I</text>
<text x="52.7" y="70.7" transform="rotate(-90 52.7 70.7)">A3_I</text>
<text x="72.9" y="70.7" transform="rotate(-90 72.9 70.7)">A4_I</text>
<text x="75.5" y="70.7" transform="rotate(-90 75.5 70.7)">A5_I</text>
<text x="78" y="70.7" transform="rotate(-90 78 70.7)">A6_I</text>
<text x="80.6" y="70.7" transform="rotate(-90 80.6 70.7)">A7_I</text>
<text x="100.9" y="70.7" transform="rotate(-90 100.9 70.7)">A8_I</text>
<text x="103.4" y="70.7" transform="rotate(-90 103.4 70.7)">A9_I</text>
<text x="106" y="70.7" transform="rotate(-90 106 70.7)">A10_I</text>
<text x="108.5" y="70.7" transform="rotate(-90 108.5 70.7)">A11_I</text>
<text x="131.4" y="70.7" transform="rotate(-90 131.4 70.7)">A12_I</text>
<text x="133.9" y="70.7" transform="rotate(-90 133.9 70.7)">A13_I</text>
<text x="136.4" y="70.7" transform="rotate(-90 136.4 70.7)">A14_I</text>
<text x="139" y="70.7" transform="rotate(-90 139 70.7)">A15_I</text>
<text x="29.8" y="73.2" transform="rotate(-90 29.8 73.2)">VREF</text>
<text x="57.7" y="73.2" transform="rotate(-90 57.7 73.2)">VREF</text>
<text x="85.6" y="73.2" transform="rotate(-90 85.6 73.2)">VREF</text>
<text x="113.6" y="73.2" transform="rotate(-90 113.6 73.2)">VREF</text>
<text x="43.5" y="82.1" transform="rotate(-90 43.5 82.1)">R34</text>
<text x="46.1" y="82.1" transform="rotate(-90 46.1 82.1)">R33</text>
<text x="48.6" y="82.1" transform="rotate(-90 48.6 82.1)">R32</text>
<text x="51.1" y="82.1" transform="rotate(-90 51.1 82.1)">R31</text>
<text x="71.5" y="82.1" transform="rotate(-90 71.5 82.1)">R30</text>
<text x="74" y="82.1" transform="rotate(-90 74 82.1)">R29</text>
<text x="76.5" y="82.1" transform="rotate(-90 76.5 82.1)">R28</text>
<text x="79.1" y="82.1" transform="rotate(-90 79.1 82.1)">R27</text>
<text x="99.4" y="82.1" transform="rotate(-90 99.4 82.1)">R26</text>
<text x="101.9" y="82.1" transform="rotate(-90 101.9 82.1)">R25</text>
<text x="104.5" y="82.1" transform="rotate(-90 104.5 82.1)">R24</text>
<text x="107" y="82.1" transform="rotate(-90 107 82.1)">R23</text>
<text x="129.8" y="82.1" transform="rotate(-90 129.8 82.1)">R22</text>
<text x="132.4" y="82.1" transform="rotate(-90 132.4 82.1)">R21</text>
<text x="134.9" y="82.1" transform="rotate(-90 134.9 82.1)">R20</text>
<text x="137.5" y="82.1" transform="rotate(-90 137.5 82.1)">R19</text>
<text x="45" y="88.4" transform="rotate(-90 45 88.4)">A0</text>
<text x="47.6" y="88.4" transform="rotate(-90 47.6 88.4)">A1</text>
<text x="50.1" y="88.4" transform="rotate(-90 50.1 88.4)">A2</text>
<text x="52.7" y="88.4" transform="rotate(-90 52.7 88.4)">A3</text>
<text x="72.9" y="88.4" transform="rotate(-90 72.9 88.4)">A4</text>
<text x="75.5" y="88.4" transform="rotate(-90 75.5 88.4)">A5</text>
<text x="78" y="88.4" transform="rotate(-90 78 88.4)">A6</text>
<text x="80.6" y="88.4" transform="rotate(-90 80.6 88.4)">A7</text>
<text x="100.9" y="88.4" transform="rotate(-90 100.9 88.4)">A8</text>
<text x="103.4" y="88.4" transform="rotate(-90 103.4 88.4)">A9</text>
<text x="106" y="88.4" transform="rotate(-90 106 88.4)">A10</text>
<text x="108.5" y="88.4" transform="rotate(-90 108.5 88.4)">A11</text>
<text x="131.4" y="88.4" transform="rotate(-90 131.4 88.4)">A12</text>
<text x="133.9" y="88.4" transform="rotate(-90 133.9 88.4)">A13</text>
<text x="136.4" y="88.4" transform="rotate(-90 136.4 88.4)">A14</text>
<text x="139" y="88.4" transform="rotate(-90 139 88.4)">A15</text>
<text x="80.6" y="111.3" transform="rotate(-90 80.6 111.3)">ADC3</text>
<text x="83.1" y="111.3" transform="rotate(-90 83.1 111.3)">ADC-4CH-ADS1115</text>
<text x="166.9" y="111.7" transform="rotate(-90 166.9 111.7)">SV1</text>
<text x="80.6" y="119.7" transform="rotate(-180 80.6 119.7)">VCC</text>
<text x="106" y="121.5" transform="rotate(-90 106 121.5)">A12</text>
<text x="108.5" y="121.5" transform="rotate(-90 108.5 121.5)">A13</text>
<text x="111" y="121.5" transform="rotate(-90 111 121.5)">A14</text>
<text x="113.6" y="121.5" transform="rotate(-90 113.6 121.5)">A15</text>
<text x="123.7" y="126.5" transform="rotate(-90 123.7 126.5)">GND</text>
<text x="80.6" y="151.9" transform="rotate(-90 80.6 151.9)">ADC1</text>
<text x="83.1" y="151.9" transform="rotate(-90 83.1 151.9)">ADC-4CH-ADS1115</text>
<text x="80.6" y="160.3" transform="rotate(-180 80.6 160.3)">VCC</text>
<text x="106" y="162.1" transform="rotate(-90 106 162.1)">A4</text>
<text x="108.5" y="162.1" transform="rotate(-90 108.5 162.1)">A5</text>
<text x="111" y="162.1" transform="rotate(-90 111 162.1)">A6</text>
<text x="113.6" y="162.1" transform="rotate(-90 113.6 162.1)">A7</text>
<text x="123.7" y="167.2" transform="rotate(-90 123.7 167.2)">GND</text>
<text x="166.9" y="177.3" transform="rotate(-90 166.9 177.3)">GND</text>
<text x="80.6" y="192.5" transform="rotate(-90 80.6 192.5)">ADC0</text>
<text x="83.1" y="192.5" transform="rotate(-90 83.1 192.5)">ADC-4CH-ADS1115</text>
<text x="80.6" y="200.9" transform="rotate(-180 80.6 200.9)">VCC</text>
<text x="106" y="202.7" transform="rotate(-90 106 202.7)">A0</text>
<text x="108.5" y="202.7" transform="rotate(-90 108.5 202.7)">A1</text>
<text x="111" y="202.7" transform="rotate(-90 111 202.7)">A2</text>
<text x="113.6" y="202.7" transform="rotate(-90 113.6 202.7)">A3</text>
<text x="123.7" y="207.8" transform="rotate(-90 123.7 207.8)">GND</text>
<text x="136.4" y="207.8" transform="rotate(-90 136.4 207.8)">WEMOS1</text>
<text x="133.9" y="218.7" transform="rotate(-180 133.9 218.7)">VCC</text>
<text x="80.6" y="240.8" transform="rotate(-90 80.6 240.8)">ADC2</text>
<text x="83.1" y="240.8" transform="rotate(-90 83.1 240.8)">ADC-4CH-ADS1115</text>
<text x="151.7" y="244.1" transform="rotate(-180 151.7 244.1)">VCC</text>
<text x="166.9" y="245.9" transform="rotate(-90 166.9 245.9)">VREF</text>
<text x="80.6" y="249.2" transform="rotate(-180 80.6 249.2)">VCC</text>
<text x="106" y="251" transform="rotate(-90 106 251)">A8</text>
<text x="108.5" y="251" transform="rotate(-90 108.5 251)">A9</text>
<text x="111" y="251" transform="rotate(-90 111 251)">A10</text>
<text x="113.6" y="251" transform="rotate(-90 113.6 251)">A11</text>
<text x="158" y="250.2" transform="rotate(-180 158 250.2)">4.7k</text>
<text x="163.1" y="249.9" transform="rotate(-180 163.1 249.9)">R2</text>
<text x="173.2" y="250.2" transform="rotate(-180 173.2 250.2)">4.7k</text>
<text x="178.3" y="249.9" transform="rotate(-180 178.3 249.9)">R3</text>
<text x="187.2" y="251" transform="rotate(-90 187.2 251)">GND</text>
<text x="123.7" y="256" transform="rotate(-90 123.7 256)">GND</text>
</g>
<g font-size="2.1" fill="#505050">
<text x="88.9" y="109" transform="rotate(-90 88.9 109)">VDD</text>
<text x="91.5" y="109" transform="rotate(-90 91.5 109)">GND</text>
<text x="94" y="109" transform="rotate(-90 94 109)">SCL</text>
<text x="96.6" y="109" transform="rotate(-90 96.6 109)">SDA</text>
<text x="99.1" y="109" transform="rotate(-90 99.1 109)">ADDR</text>
<text x="101.6" y="109" transform="rotate(-90 101.6 109)">ALRT</text>
<text x="106.7" y="109" transform="rotate(-90 106.7 109)">A0</text>
<text x="109.3" y="109" transform="rotate(-90 109.3 109)">A1</text>
<text x="111.8" y="109" transform="rotate(-90 111.8 109)">A2</text>
<text x="114.3" y="109" transform="rotate(-90 114.3 109)">A3</text>
<text x="87.8" y="114.8" transform="rotate(-90 87.8 114.8)">1</text>
<text x="90.4" y="114.8" transform="rotate(-90 90.4 114.8)">2</text>
<text x="92.9" y="114.8" transform="rotate(-90 92.9 114.8)">3</text>
<text x="95.5" y="114.8" transform="rotate(-90 95.5 114.8)">4</text>
<text x="98" y="114.8" transform="rotate(-90 98 114.8)">5</text>
<text x="100.5" y="114.8" transform="rotate(-90 100.5 114.8)">6</text>
<text x="105.6" y="114.8" transform="rotate(-90 105.6 114.8)">7</text>
<text x="108.2" y="114.8" transform="rotate(-90 108.2 114.8)">8</text>
<text x="110.7" y="114.8" transform="rotate(-90 110.7 114.8)">9</text>
<text x="113.2" y="115.9" transform="rotate(-90 113.2 115.9)">10</text>
<text x="153.8" y="114.8" transform="rotate(-90 153.8 114.8)">1</text>
<text x="156.4" y="114.8" transform="rotate(-90 156.4 114.8)">2</text>
<text x="158.9" y="114.8" transform="rotate(-90 158.9 114.8)">3</text>
<text x="161.5" y="114.8" transform="rotate(-90 161.5 114.8)">4</text>
<text x="88.9" y="149.6" transform="rotate(-90 88.9 149.6)">VDD</text>
<text x="91.5" y="149.6" transform="rotate(-90 91.5 149.6)">GND</text>
<text x="94" y="149.6" transform="rotate(-90 94 149.6)">SCL</text>
<text x="96.6" y="149.6" transform="rotate(-90 96.6 149.6)">SDA</text>
<text x="99.1" y="149.6" transform="rotate(-90 99.1 149.6)">ADDR</text>
<text x="101.6" y="149.6" transform="rotate(-90 101.6 149.6)">ALRT</text>
<text x="106.7" y="149.6" transform="rotate(-90 106.7 149.6)">A0</text>
<text x="109.3" y="149.6" transform="rotate(-90 109.3 149.6)">A1</text>
<text x="111.8" y="149.6" transform="rotate(-90 111.8 149.6)">A2</text>
<text x="114.3" y="149.6" transform="rotate(-90 114.3 149.6)">A3</text>
<text x="87.8" y="155.4" transform="rotate(-90 87.8 155.4)">1</text>
<text x="90.4" y="155.4" transform="rotate(-90 90.4 155.4)">2</text>
<text x="92.9" y="155.4" transform="rotate(-90 92.9 155.4)">3</text>
<text x="95.5" y="155.4" transform="rotate(-90 95.5 155.4)">4</text>
<text x="98" y="155.4" transform="rotate(-90 98 155.4)">5</text>
<text x="100.5" y="155.4" transform="rotate(-90 100.5 155.4)">6</text>
<text x="105.6" y="155.4" transform="rotate(-90 105.6 155.4)">7</text>
<text x="108.2" y="155.4" transform="rotate(-90 108.2 155.4)">8</text>
<text x="110.7" y="155.4" transform="rotate(-90 110.7 155.4)">9</text>
<text x="113.2" y="156.5" transform="rotate(-90 113.2 156.5)">10</text>
<text x="88.9" y="190.2" transform="rotate(-90 88.9 190.2)">VDD</text>
<text x="91.5" y="190.2" transform="rotate(-90 91.5 190.2)">GND</text>
<text x="94" y="190.2" transform="rotate(-90 94 190.2)">SCL</text>
<text x="96.6" y="190.2" transform="rotate(-90 96.6 190.2)">SDA</text>
<text x="99.1" y="190.2" transform="rotate(-90 99.1 190.2)">ADDR</text>
<text x="101.6" y="190.2" transform="rotate(-90 101.6 190.2)">ALRT</text>
<text x="106.7" y="190.2" transform="rotate(-90 106.7 190.2)">A0</text>
<text x="109.3" y="190.2" transform="rotate(-90 109.3 190.2)">A1</text>
<text x="111.8" y="190.2" transform="rotate(-90 111.8 190.2)">A2</text>
<text x="114.3" y="190.2" transform="rotate(-90 114.3 190.2)">A3</text>
<text x="139.7" y="189.7" transform="rotate(-90 139.7 189.7)">TX</text>
<text x="142.3" y="189.8" transform="rotate(-90 142.3 189.8)">RX</text>
<text x="144.8" y="189.9" transform="rotate(-90 144.8 189.9)">D1</text>
<text x="147.4" y="189.9" transform="rotate(-90 147.4 189.9)">D2</text>
<text x="149.9" y="189.9" transform="rotate(-90 149.9 189.9)">D3</text>
<text x="152.4" y="189.9" transform="rotate(-90 152.4 189.9)">D4</text>
<text x="155" y="191.5" transform="rotate(-90 155 191.5)">GND</text>
<text x="157.5" y="189.7" transform="rotate(-90 157.5 189.7)">5V</text>
<text x="87.8" y="196" transform="rotate(-90 87.8 196)">1</text>
<text x="90.4" y="196" transform="rotate(-90 90.4 196)">2</text>
<text x="92.9" y="196" transform="rotate(-90 92.9 196)">3</text>
<text x="95.5" y="196" transform="rotate(-90 95.5 196)">4</text>
<text x="98" y="196" transform="rotate(-90 98 196)">5</text>
<text x="100.5" y="196" transform="rotate(-90 100.5 196)">6</text>
<text x="105.6" y="196" transform="rotate(-90 105.6 196)">7</text>
<text x="108.2" y="196" transform="rotate(-90 108.2 196)">8</text>
<text x="110.7" y="196" transform="rotate(-90 110.7 196)">9</text>
<text x="113.2" y="197.2" transform="rotate(-90 113.2 197.2)">10</text>
<text x="139.7" y="205.4" transform="rotate(-90 139.7 205.4)">RESET</text>
<text x="142.3" y="205.4" transform="rotate(-90 142.3 205.4)">A0</text>
<text x="144.8" y="205.4" transform="rotate(-90 144.8 205.4)">D0</text>
<text x="147.4" y="205.4" transform="rotate(-90 147.4 205.4)">D5</text>
<text x="149.9" y="205.4" transform="rotate(-90 149.9 205.4)">D6</text>
<text x="152.4" y="205.4" transform="rotate(-90 152.4 205.4)">D7</text>
<text x="154.9" y="205.4" transform="rotate(-90 154.9 205.4)">D8</text>
<text x="157.5" y="205.4" transform="rotate(-90 157.5 205.4)">3V3</text>
<text x="88.9" y="238.5" transform="rotate(-90 88.9 238.5)">VDD</text>
<text x="91.5" y="238.5" transform="rotate(-90 91.5 238.5)">GND</text>
<text x="94" y="238.5" transform="rotate(-90 94 238.5)">SCL</text>
<text x="96.6" y="238.5" transform="rotate(-90 96.6 238.5)">SDA</text>
<text x="99.1" y="238.5" transform="rotate(-90 99.1 238.5)">ADDR</text>
<text x="101.6" y="238.5" transform="rotate(-90 101.6 238.5)">ALRT</text>
<text x="106.7" y="238.5" transform="rotate(-90 106.7 238.5)">A0</text>
<text x="109.3" y="238.5" transform="rotate(-90 109.3 238.5)">A1</text>
<text x="111.8" y="238.5" transform="rotate(-90 111.8 238.5)">A2</text>
<text x="114.3" y="238.5" transform="rotate(-90 114.3 238.5)">A3</text>
<text x="87.8" y="244.3" transform="rotate(-90 87.8 244.3)">1</text>
<text x="90.4" y="244.3" transform="rotate(-90 90.4 244.3)">2</text>
<text x="92.9" y="244.3" transform="rotate(-90 92.9 244.3)">3</text>
<text x="95.5" y="244.3" transform="rotate(-90 95.5 244.3)">4</text>
<text x="98" y="244.3" transform="rotate(-90 98 244.3)">5</text>
<text x="100.5" y="244.3" transform="rotate(-90 100.5 244.3)">6</text>
<text x="105.6" y="244.3" transform="rotate(-90 105.6 244.3)">7</text>
<text x="108.2" y="244.3" transform="rotate(-90 108.2 244.3)">8</text>
<text x="110.7" y="244.3" transform="rotate(-90 110.7 244.3)">9</text>
<text x="113.2" y="245.4" transform="rotate(-90 113.2 245.4)">10</text>
</g>
</svg>
